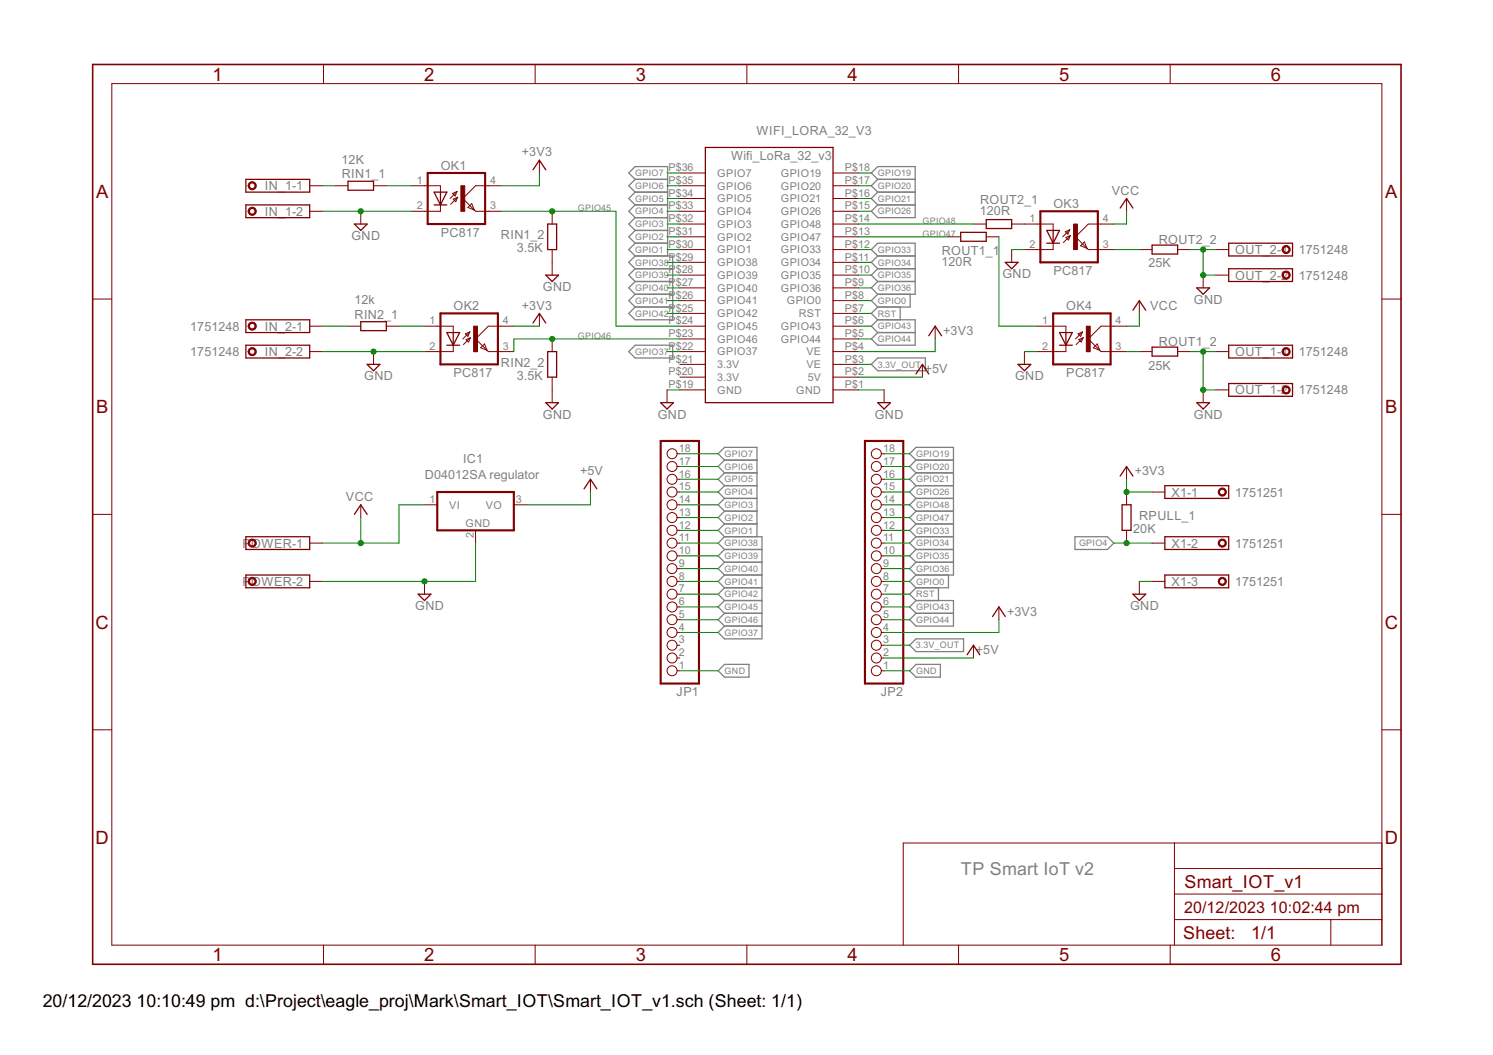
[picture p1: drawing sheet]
<svg xmlns="http://www.w3.org/2000/svg" width="297mm" height="210mm" viewBox="0 0 297 210" stroke-linecap="round" stroke-linejoin="round" font-family="sans-serif">
<g fill="none" stroke="#808080" stroke-width=".25">
<path d="M126.4 35.7l-1.3-1.3 1.3-1.3h6.4v17.8M126.4 35.7h6.4M126.4 35.7l-1.3 1.3 1.3 1.2M126.4 38.2h6.4M126.4 38.2l-1.3 1.3 1.3 1.3M174.6 35.7l-1.2-1.3 1.2-1.3h7.5v10.2h-7.5l-1.2-1.3 1.2-1.2M174.6 35.7h7.5M174.6 38.2h7.5M174.6 35.7l-1.2 1.3 1.2 1.2M174.6 38.2l-1.2 1.3 1.2 1.3M126.4 40.8h6.4M126.4 40.8l-1.3 1.2 1.3 1.3"/>
<path d="M126.4 43.3h6.4M126.4 43.3l-1.3 1.3 1.3 1.2M126.4 45.8h6.4M126.4 45.8l-1.3 1.3 1.3 1.3M126.4 48.4h6.4M126.4 48.4l-1.3 1.3 1.3 1.2M126.4 50.9h7.4v12.7h-7.4l-1.3-1.2 1.3-1.3M126.4 50.9l-1.3 1.3 1.3 1.3M126.4 53.5h7.4M126.4 53.5l-1.3 1.2 1.3 1.3M126.4 56h7.4M126.4 56l-1.3 1.3 1.3 1.2"/>
<path d="M126.4 58.5h7.4M126.4 58.5l-1.3 1.3 1.3 1.3M174.6 58.5l-1.2 1.3 1.2 1.3M174.6 40.8h7.5M174.6 50.9l-1.2-1.2 1.2-1.3h7.5v10.1h-7.5M174.6 50.9h7.5M174.6 53.5h7.5M174.6 56h7.5M174.6 50.9l-1.2 1.3 1.2 1.3M174.6 53.5l-1.2 1.2 1.2 1.3M174.6 56l-1.2 1.3 1.2 1.2M181.1 58.5v2.6h-6.5"/>
<path d="M125.1 70l1.3-1.3h7.4v2.5h-7.4zM126.4 61.1h7.4M173.4 72.5l1.2-1.3h9.5v2.6h-9.5zM174.6 61.1l-1.2 1.3 1.2 1.2M174.6 63.6l-1.2 1.3 1.2 1.3M174.6 63.6h7.5v5.1h-7.5l-1.2-1.3 1.2-1.2M174.6 66.2h7.5M179.1 61.1v2.5M144.1 99.2h6.5M144.1 91.5l-1.2-1.2 1.2-1.3h6.5v17.8M144.1 91.5h6.5M144.1 91.5l-1.2 1.3 1.2 1.3"/>
<path d="M144.1 94.1h6.5M144.1 94.1l-1.2 1.3 1.2 1.2M144.1 96.6h6.5M144.1 96.6l-1.2 1.3 1.2 1.3M144.1 99.2l-1.2 1.2 1.2 1.3M182.2 99.2l-1.2 1.2 1.2 1.3M182.2 99.2h7.5M182.2 91.5l-1.2-1.2 1.2-1.3h7.5v25.4h-7.5M182.2 91.5h7.5M182.2 94.1h7.5M182.2 96.6h7.5M182.2 91.5l-1.2 1.3 1.2 1.3"/>
<path d="M182.2 94.1l-1.2 1.3 1.2 1.2M182.2 96.6l-1.2 1.3 1.2 1.3M144.1 119.5l-1.2 1.3 1.2 1.2M144.1 119.5h7.5M144.1 106.8h7.5v20.3h-7.5l-1.2-1.3 1.2-1.2M144.1 101.7h6.5M144.1 104.2h6.5M144.1 109.3h7.5M144.1 101.7l-1.2 1.3 1.2 1.2M144.1 104.2l-1.2 1.3 1.2 1.3M144.1 106.8l-1.2 1.3 1.2 1.2M144.1 109.3l-1.2 1.3 1.2 1.3"/>
<path d="M144.1 111.9h7.5M144.1 111.9l-1.2 1.2 1.2 1.3M144.1 114.4h7.5M144.1 114.4l-1.2 1.3 1.2 1.2M144.1 116.9h7.5M144.1 116.9l-1.2 1.3 1.2 1.3M182.2 119.5h7.5v5.1h-7.5l-1.2-1.3 1.2-1.3M182.2 101.7h7.5M182.2 101.7l-1.2 1.3 1.2 1.2M182.2 104.2h7.5M182.2 109.3h7.5M182.2 106.8h7.5"/>
<path d="M182.2 111.9h7.5M182.2 104.2l-1.2 1.3 1.2 1.3M182.2 106.8l-1.2 1.3 1.2 1.2M182.2 109.3l-1.2 1.3 1.2 1.3M182.2 111.9l-1.2 1.2 1.2 1.3M182.2 114.4l-1.2 1.3 1.2 1.2M182.2 116.9l-1.2 1.3 1.2 1.3M182.2 119.5l-1.2 1.3 1.2 1.2M186.7 116.9v2.6M188.7 114.4v2.5h-6.5M213.9 106.8h6.4l1.3 1.3-1.3 1.2h-6.4zM142.9 133.5l1.2-1.3h4.9v2.5h-4.9z"/>
<path d="M144.1 122h7.5M144.1 122l-1.2 1.3 1.2 1.3M144.1 124.6h7.5M182.2 132.2h4.9v2.5h-4.9l-1.2-1.2zM182.2 122h7.5M182.2 127.1h9.5v2.5h-9.5l-1.2-1.2z"/>
</g>
<g fill="none" stroke="#800000" stroke-width=".2">
<path d="M22.2 16.6h252.7v171.4h-252.7zM64.4 12.8v3.8M106.5 12.8v3.8M148.6 12.8v3.8M190.7 12.8v3.8M232.8 12.8v3.8M61.6 37h2.6M66.7 37h2.5M74.3 37h2.6M81.9 37h5.7v1.2M90 38.5l.9-.4-.3 .9zM90.2 39.6l.9-.4-.4 .9z"/>
<path d="M90.9 38.1l-1.4 1.4M91.1 39.2l-1.4 1.4M99.7 37h-5.1l-2.5 2.5 2.5 2.5h5.1M107.3 31.9v2.5M135.3 37h5M135.3 39.5h5M135.3 34.4h5M165.7 37h5.1M165.7 39.5h5.1M165.7 34.4h5.1M224.1 39.5v2.5M18.4 59.5h3.8"/>
<path d="M61.6 42h2.6M71.8 42v2.6M87.6 40.8v1.2h-5.7M93.9 40.5l.5 1.3-1.3-.5zM109.9 42v2.6M109.9 49.7v5M135.3 42h5M135.3 59.8h5M135.3 57.3h5M135.3 54.7h5M135.3 52.2h5M135.3 49.7h5"/>
<path d="M135.3 47.1h5M135.3 44.6h5M165.7 42h5.1M165.7 59.8h5.1M165.7 57.3h5.1M165.7 54.7h5.1M165.7 52.2h5.1M165.7 49.7h5.1M165.7 47.1h5.1M165.7 44.6h5.1M188.6 47.1h2.5M193.7 44.6h2.5"/>
<path d="M196.2 47.1h2.5M201.3 44.6h8.2v1.2M201.3 49.7v2.5M209.5 48.4v1.3h-5.7M211.9 46.1l.9-.4-.4 .9zM212.1 47.2l.9-.3-.4 .9zM212.8 45.7l-1.4 1.4M213 46.9l-1.4 1.4M215.8 48.1l.5 1.3-1.3-.5zM221.6 44.6h-5.1l-2.5 2.5 2.5 2.6h5.1M226.7 49.7h2.5M226.7 59.8v2.6"/>
<path d="M234.3 49.7h2.5M239.4 54.7v2.6M241.9 54.7h2.6M241.9 49.7h2.6M274.9 59.5h3.8M61.6 64.9h2.6M61.6 70h2.6M69.2 64.9h2.6M74.3 70v2.5M76.9 64.9h2.5M84.5 64.9h5.7v1.3M90.2 68.7v1.3h-5.7"/>
<path d="M92.6 66.4l.9-.4-.4 .9zM92.7 67.6l.9-.4-.4 .9zM93.5 66l-1.4 1.4M93.6 67.2l-1.4 1.4M95.6 69.2l.8-.8 .5 1.3zM96.9 69.7l.3 .3h5M102.2 64.9h-5l-2.6 2.5 2.3 2.3M107.3 62.4v2.5M109.9 67.4v2.6M109.9 75v5.1M132.7 77.6v2.5M135.3 64.9h5"/>
<path d="M135.3 70h5M135.3 77.6h5M135.3 75h5M135.3 72.5h5M135.3 67.4h5M135.3 62.4h5M165.7 64.9h5.1M165.7 70h5.1M165.7 77.6h5.1M165.7 75h5.1M165.7 72.5h5.1M165.7 67.4h5.1"/>
<path d="M165.7 62.4h5.1M175.9 77.6v2.5M183.5 72.5v2.5M186.1 64.9v2.5M203.8 70v2.5M206.4 64.9h5.7v1.3M212.1 68.7v1.3h-5.7M214.5 66.4l.9-.4-.4 .9zM214.6 67.6l.9-.4-.4 .9zM215.4 66l-1.4 1.4M215.5 67.2l-1.4 1.4M217.5 69.2l.8-.8 .5 1.3z"/>
<path d="M218.8 69.7l.3 .3h5M224.1 64.9h-5l-2.6 2.5 2.3 2.3M226.7 70h2.5M234.3 70h2.5M239.4 77.6v2.5M241.9 70h2.6M241.9 77.6h2.6M117.5 95.4v2.5M134.7 97.9h.6M134.7 95.4h.6M134.7 92.8h.6M134.7 90.3h.6"/>
<path d="M175.3 97.9h.6M175.3 95.4h.6M175.3 92.8h.6M175.3 90.3h.6M224.1 92.8v2.6M224.1 97.9v2.5M229.2 97.9h2.6M18.4 102.3h3.8M61.6 108.1h2.6M61.6 115.7h2.6M71.8 100.4v2.6M84.5 100.4h2.5"/>
<path d="M84.5 115.7v2.5M94.6 105.5v2.6M102.2 100.4h2.6M134.7 100.4h.6M134.7 108.1h.6M134.7 115.7h.6M134.7 118.2h.6M134.7 113.1h.6M134.7 110.6h.6M134.7 105.5h.6M134.7 103h.6M175.3 100.4h.6"/>
<path d="M175.3 108.1h.6M175.3 115.7h.6M175.3 118.2h.6M175.3 113.1h.6M175.3 110.6h.6M175.3 105.5h.6M175.3 103h.6M224.1 105.5v2.6M226.7 115.7v2.5M229.2 108.1h2.6M229.2 115.7h2.6M274.9 102.3h3.8"/>
<path d="M134.7 133.5h.6M134.7 130.9h.6M134.7 128.4h.6M134.7 125.8h.6M134.7 123.3h.6M134.7 120.8h.6M175.3 133.5h.6M175.3 130.9h.6M175.3 128.4h.6M175.3 125.8h.6M175.3 123.3h.6M175.3 120.8h.6"/>
<path d="M193.7 128.4v2.5M198.7 120.8v2.5M18.4 145.2h3.8M274.9 145.2h3.8M233.7 167.7v20.3M233.7 177.9h41.2M233.7 172.8h41.2M274.9 167.7h-95.2v20.3M64.4 188v3.9M106.5 188v3.9M148.6 188v3.9M190.7 188v3.9"/>
<path d="M232.8 188v3.9M233.7 183h41.2M264.8 183v5"/>
<circle cx="133.7" cy="95.4" r=".99"/>
<circle cx="133.7" cy="90.3" r=".99"/>
<circle cx="133.7" cy="97.9" r=".99"/>
<circle cx="133.7" cy="92.8" r=".99"/>
<circle cx="174.3" cy="90.3" r=".99"/>
<circle cx="174.3" cy="95.4" r=".99"/>
<circle cx="174.3" cy="97.9" r=".99"/>
<circle cx="174.3" cy="92.8" r=".99"/>
<circle cx="133.7" cy="103" r=".99"/>
<circle cx="133.7" cy="100.4" r=".99"/>
<circle cx="133.7" cy="113.1" r=".99"/>
<circle cx="133.7" cy="118.2" r=".99"/>
<circle cx="133.7" cy="115.7" r=".99"/>
<circle cx="133.7" cy="110.6" r=".99"/>
<circle cx="133.7" cy="108.1" r=".99"/>
<circle cx="133.7" cy="105.5" r=".99"/>
<circle cx="174.3" cy="105.5" r=".99"/>
<circle cx="174.3" cy="110.6" r=".99"/>
<circle cx="174.3" cy="103" r=".99"/>
<circle cx="174.3" cy="118.2" r=".99"/>
<circle cx="174.3" cy="115.7" r=".99"/>
<circle cx="174.3" cy="113.1" r=".99"/>
<circle cx="174.3" cy="108.1" r=".99"/>
<circle cx="174.3" cy="100.4" r=".99"/>
<circle cx="133.7" cy="130.9" r=".99"/>
<circle cx="133.7" cy="120.8" r=".99"/>
<circle cx="133.7" cy="133.5" r=".99"/>
<circle cx="133.7" cy="128.4" r=".99"/>
<circle cx="133.7" cy="125.8" r=".99"/>
<circle cx="133.7" cy="123.3" r=".99"/>
<circle cx="174.3" cy="130.9" r=".99"/>
<circle cx="174.3" cy="128.4" r=".99"/>
<circle cx="174.3" cy="133.5" r=".99"/>
<circle cx="174.3" cy="125.8" r=".99"/>
<circle cx="174.3" cy="120.8" r=".99"/>
<circle cx="174.3" cy="123.3" r=".99"/>
</g>
<path d="M18.4 12.8h260.3v179.1h-260.3z" fill="none" stroke="#800000" stroke-width=".32"/>
<path d="M85.1 34.4h11.4v10.2h-11.4zM207 42h11.4v10.2h-11.4zM87.6 62.4h11.5v10.1h-11.5zM209.5 62.4h11.5v10.1h-11.5zM87 97.9h15.2v7.6h-15.2zM131.4 87.7h7.7v48.3h-7.7zM172.1 87.7h7.6v48.3h-7.6z" fill="none" stroke="#800000" stroke-width=".42"/>
<g fill="none" stroke="#800000" stroke-width=".25">
<path d="M48.9 35.7h12.7v2.5h-12.7zM69.2 36.1h5.1v1.7h-5.1zM86.4 38.2h2.5l-1.3 2.6zM87.6 38.2v2.6M106 33.8l1.3-1.9 1.3 1.9M140.3 29.3h25.4v50.8h-25.4zM48.9 40.8h12.7v2.5h-12.7zM70.5 44.6h2.5l-1.2 1.2zM86.4 40.8h2.5M108.6 54.7h2.5l-1.2 1.3zM109 44.6h1.7v5.1h-1.7zM191.1 46.2h5.1v1.8h-5.1z"/>
<path d="M196.2 43.7h5.1v1.8h-5.1zM200 52.2h2.5l-1.2 1.3zM208.3 48.4h2.5M208.3 45.8h2.5l-1.3 2.6zM209.5 45.8v2.6M222.9 41.4l1.2-1.9 1.3 1.9M229.2 48.8h5.1v1.7h-5.1zM238.1 57.3h2.5l-1.2 1.2zM244.5 48.4h12.7v2.5h-12.7zM244.5 53.5h12.7v2.5h-12.7zM48.9 68.7h12.7v2.5h-12.7zM48.9 63.6h12.7v2.6h-12.7z"/>
<path d="M71.8 64h5.1v1.8h-5.1zM73 72.5h2.6l-1.3 1.3zM88.9 66.2h2.5l-1.2 2.5zM88.9 68.7h2.5M90.2 66.2v2.5M106 64.3l1.3-1.9 1.3 1.9M109 70h1.7v5h-1.7zM182.2 74.4l1.3-1.9 1.3 1.9M184.8 66.8l1.3-1.9 1.2 1.9M202.5 72.5h2.6l-1.3 1.3zM210.8 68.7h2.5M210.8 66.2h2.5l-1.2 2.5z"/>
<path d="M212.1 66.2v2.5M225.4 61.7l1.3-1.9 1.2 1.9M229.2 69.1h5.1v1.7h-5.1zM244.5 68.7h12.7v2.5h-12.7zM244.5 76.3h12.7v2.5h-12.7zM108.6 80.1h2.5l-1.2 1.3zM116.2 97.3l1.3-1.9 1.2 1.9M131.4 80.1h2.6l-1.3 1.3zM174.6 80.1h2.6l-1.3 1.3zM222.9 94.7l1.2-1.9 1.3 1.9M231.8 96.6h12.7v2.6h-12.7zM238.1 80.1h2.5l-1.2 1.3z"/>
<path d="M48.9 106.8h12.7v2.5h-12.7zM48.9 114.4h12.7v2.5h-12.7zM70.5 102.3l1.3-1.9 1.2 1.9M83.2 118.2h2.5l-1.2 1.3zM223.2 100.4h1.8v5.1h-1.8zM225.4 118.2h2.5l-1.2 1.3zM231.8 106.8h12.7v2.5h-12.7zM231.8 114.4h12.7v2.5h-12.7zM192.4 130.3l1.3-1.9 1.2 1.9M197.5 122.7l1.2-1.9 1.3 1.9"/>
</g>
<g fill="#800000" stroke="#800000" stroke-width=".2">
<path d="M91.7 37h.8v5h-.8z"/>
<path d="M94.2 64.9h.8v5.1h-.8z"/>
<path d="M213.6 44.6h.8v5.1h-.8z"/>
<path d="M216.1 64.9h.8v5.1h-.8z"/>
</g>
<g fill="#800000" stroke="#800000" stroke-width=".2">
<path d="M49.6 107.5a.82 .82 0 0 1 1.3 .1 .82 .82 0 0 1-.5 1.2 .82 .82 0 0 1-1-.7h.2a.55 .55 0 0 1 .8-.6 .55 .55 0 0 1 .2 .9 .55 .55 0 0 1-.9-.2l-.1-.1h-.2z" fill-rule="evenodd"/>
<path d="M49.6 115.1a.82 .82 0 0 1 1.3 .1 .82 .82 0 0 1-.5 1.3 .82 .82 0 0 1-1-.8h.2a.55 .55 0 0 1 .8-.6 .55 .55 0 0 1 .2 .9 .55 .55 0 0 1-.9-.1l-.1-.2h-.2z" fill-rule="evenodd"/>
<path d="M49.6 36.4a.82 .82 0 0 1 1.3 .1 .82 .82 0 0 1-.5 1.2 .82 .82 0 0 1-1-.7h.2a.55 .55 0 0 1 .8-.6 .55 .55 0 0 1 .2 .9 .55 .55 0 0 1-.9-.2l-.1-.1h-.2z" fill-rule="evenodd"/>
<path d="M49.6 41.5a.82 .82 0 0 1 1.3 .1 .82 .82 0 0 1-.5 1.2 .82 .82 0 0 1-1-.8h.2a.55 .55 0 0 1 .8-.5 .55 .55 0 0 1 .2 .9 .55 .55 0 0 1-.9-.2l-.1-.2h-.2z" fill-rule="evenodd"/>
<path d="M49.6 64.4a.82 .82 0 0 1 1.3 0 .82 .82 0 0 1-.5 1.3 .82 .82 0 0 1-1-.8h.2a.55 .55 0 0 1 .8-.5 .55 .55 0 0 1 .2 .9 .55 .55 0 0 1-.9-.2l-.1-.2h-.2z" fill-rule="evenodd"/>
<path d="M49.6 69.4a.82 .82 0 0 1 1.3 .1 .82 .82 0 0 1-.5 1.3 .82 .82 0 0 1-1-.8h.2a.55 .55 0 0 1 .8-.6 .55 .55 0 0 1 .2 .9 .55 .55 0 0 1-.9-.2l-.1-.1h-.2z" fill-rule="evenodd"/>
<path d="M255.3 69.4a.81 .81 0 0 1 1.3 .1 .81 .81 0 0 1-.5 1.2 .81 .81 0 0 1-1-.7h.2a.56 .56 0 0 1 .9-.5 .56 .56 0 0 1 .1 .9 .56 .56 0 0 1-.9-.3l-.1-.1h-.2z" fill-rule="evenodd"/>
<path d="M255.3 77.1a.81 .81 0 0 1 1.3 .1 .81 .81 0 0 1-.5 1.2 .81 .81 0 0 1-1-.8h.2a.56 .56 0 0 1 .9-.5 .56 .56 0 0 1 .1 .9 .56 .56 0 0 1-.9-.2l-.1-.2h-.2z" fill-rule="evenodd"/>
<path d="M255.3 49.1a.81 .81 0 0 1 1.3 .1 .81 .81 0 0 1-.5 1.2 .81 .81 0 0 1-1-.7h.2a.56 .56 0 0 1 .9-.5 .56 .56 0 0 1 .1 .9 .56 .56 0 0 1-.9-.3l-.1-.1h-.2z" fill-rule="evenodd"/>
<path d="M255.3 54.2a.81 .81 0 0 1 1.3 .1 .81 .81 0 0 1-.5 1.2 .81 .81 0 0 1-1-.8h.2a.56 .56 0 0 1 .9-.4 .56 .56 0 0 1 .1 .9 .56 .56 0 0 1-.9-.3l-.1-.2h-.2z" fill-rule="evenodd"/>
<path d="M242.6 97.4a.81 .81 0 0 1 1.3 .1 .81 .81 0 0 1-.5 1.2 .81 .81 0 0 1-1-.8h.2a.56 .56 0 0 1 .9-.5 .56 .56 0 0 1 .1 1 .56 .56 0 0 1-.9-.3l-.1-.2h-.2z" fill-rule="evenodd"/>
<path d="M242.6 107.5a.81 .81 0 0 1 1.3 .1 .81 .81 0 0 1-.5 1.2 .81 .81 0 0 1-1-.7h.2a.56 .56 0 0 1 .9-.5 .56 .56 0 0 1 .1 .9 .56 .56 0 0 1-.9-.3l-.1-.1h-.2z" fill-rule="evenodd"/>
<path d="M242.6 115.1a.81 .81 0 0 1 1.3 .1 .81 .81 0 0 1-.5 1.2 .81 .81 0 0 1-1-.7h.2a.56 .56 0 0 1 .9-.5 .56 .56 0 0 1 .1 .9 .56 .56 0 0 1-.9-.2l-.1-.2h-.2z" fill-rule="evenodd"/>
</g>
<g fill="none" stroke="#008000" stroke-width=".2">
<path d="M64.2 37h2.5M76.9 37h5M107.3 34.4v2.6h-7.6M132.7 37h2.6M132.7 34.4h2.6M132.7 39.5h2.6M170.8 37h2.6M170.8 34.4h2.6M170.8 39.5h2.6M64.2 42h17.7M99.7 42h22.9v22.9h12.7M132.7 42h2.6"/>
<path d="M132.7 49.7h2.6M132.7 54.7h2.6M132.7 44.6h2.6M132.7 47.1h2.6M132.7 52.2h2.6M132.7 57.3h2.6M132.7 59.8h2.6M170.8 42h2.6M170.8 49.7h2.6M170.8 54.7h2.6M170.8 44.6h22.9M170.8 47.1h17.8"/>
<path d="M170.8 52.2h2.6M170.8 57.3h2.6M170.8 59.8h2.6M198.7 47.1v17.8h7.7M201.3 49.7h2.5M221.6 49.7h5.1M224.1 42v2.6h-2.5M236.8 49.7h5.1M239.4 49.7v5h2.5M64.2 70h20.3M64.2 64.9h5M79.4 64.9h5.1"/>
<path d="M102.2 64.9h5.1M132.7 77.6h2.6M132.7 70h2.6M132.7 62.4h2.6M135.3 67.4h-33.1v2.6M170.8 77.6h5.1M170.8 75h12.7M170.8 64.9h2.6M170.8 67.4h2.6M170.8 62.4h2.6M170.8 72.5h2.6M186.1 67.4v2.6h-15.3"/>
<path d="M203.8 70h2.6M224.1 70h2.6M226.7 62.4v2.5h-2.6M236.8 70h5.1M239.4 70v7.6h2.5M117.5 97.9v2.5h-12.7M135.3 97.9h7.6M135.3 90.3h7.6M135.3 92.8h7.6M135.3 95.4h7.6M175.9 97.9h5.1M175.9 90.3h5.1"/>
<path d="M175.9 92.8h5.1M175.9 95.4h5.1M224.1 95.4v2.5h5.1M71.8 103v5.1M84.5 100.4h-5.1v7.7h-15.2M94.6 108.1v7.6h-30.4M135.3 115.7h7.6M135.3 100.4h7.6M135.3 103h7.6M135.3 108.1h7.6M135.3 105.5h7.6M135.3 110.6h7.6"/>
<path d="M135.3 113.1h7.6M135.3 118.2h7.6M175.9 115.7h5.1M175.9 100.4h5.1M175.9 103h5.1M175.9 108.1h5.1M175.9 105.5h5.1M175.9 110.6h5.1M175.9 113.1h5.1M175.9 118.2h5.1M221.6 108.1h7.6M226.7 115.7h2.5"/>
<path d="M135.3 133.5h7.6M135.3 125.8h7.6M135.3 120.8h7.6M135.3 123.3h7.6M175.9 133.5h5.1M175.9 130.9h17.8M175.9 120.8h5.1M175.9 123.3h5.1M175.9 128.4h5.1M198.7 123.3v2.5h-22.8"/>
</g>
<g fill="#008000" stroke="#008000" stroke-width=".2">
<circle cx="84.5" cy="115.7" r=".51"/>
<circle cx="71.8" cy="42" r=".51"/>
<circle cx="74.3" cy="70" r=".51"/>
<circle cx="239.4" cy="54.7" r=".51"/>
<circle cx="239.4" cy="49.7" r=".51"/>
<circle cx="239.4" cy="77.6" r=".51"/>
<circle cx="239.4" cy="70" r=".51"/>
<circle cx="224.1" cy="97.9" r=".51"/>
<circle cx="109.9" cy="42" r=".51"/>
<circle cx="109.9" cy="67.4" r=".51"/>
<circle cx="71.8" cy="108.1" r=".51"/>
<circle cx="224.1" cy="108.1" r=".51"/>
</g>
<g font-size="4.1" fill="#800000">
<text x="42.3" y="16">1</text>
<text x="84.4" y="16">2</text>
<text x="126.5" y="16">3</text>
<text x="168.6" y="16">4</text>
<text x="210.7" y="16">5</text>
<text x="252.9" y="16">6</text>
<text x="19.1" y="39.4">A</text>
<text x="275.6" y="39.4">A</text>
<text x="19.1" y="82.2">B</text>
<text x="275.6" y="82.2">B</text>
<text x="19" y="125.1">C</text>
<text x="275.5" y="125.1">C</text>
<text x="19" y="167.9">D</text>
<text x="275.5" y="167.9">D</text>
<text x="42.3" y="191.2">1</text>
<text x="84.4" y="191.2">2</text>
<text x="126.5" y="191.2">3</text>
<text x="168.6" y="191.2">4</text>
<text x="210.7" y="191.2">5</text>
<text x="252.9" y="191.2">6</text>
</g>
<text font-size="4" fill="#808080" x="191.2" y="174.1">TP Smart IoT v2</text>
<g font-size="4" fill="#800000">
<text x="235.6" y="176.6">Smart_IOT_v1</text>
<text x="235.4" y="186.9">Sheet:</text>
<text x="248.9" y="186.8">1/1</text>
</g>
<g font-size="4">
<text x="8.5" y="200.4">20/12/2023</text>
<text x="27.2" y="200.4">10:10:49 pm d:\Project\eagle_proj\Mark\Smart_IOT\Smart_IOT_v1.sch (Sheet: 1/1)</text>
</g>
<g font-size="3.6" fill="#800000">
<text x="235.6" y="181.7">20/12/2023</text>
<text x="252.6" y="181.7">10:02:44 pm</text>
</g>
<g font-size="2.8" fill="#808080">
<text x="150.5" y="26.8">WIFI_LORA_32_V3</text>
<text x="68" y="32.6">12K</text>
<text x="68" y="35.5">RIN1_1</text>
<text x="87.7" y="33.8">OK1</text>
<text x="103.8" y="31.1">+3V3</text>
<text x="145.5" y="31.9">Wifi_LoRa_32_v3</text>
<text x="52.7" y="37.8">IN_1-1</text>
<text x="195" y="40.5">ROUT2_1</text>
<text x="209.6" y="41.4">OK3</text>
<text x="221.2" y="38.7">VCC</text>
<text x="52.7" y="42.9">IN_1-2</text>
<text x="69.9" y="47.7">GND</text>
<text x="87.7" y="47.1">PC817</text>
<text x="99.7" y="47.6">RIN1_2</text>
<text x="194.9" y="42.8">120R</text>
<text x="102.8" y="50.2">3.5K</text>
<text x="187.3" y="53">120R</text>
<text x="187.4" y="50.7">ROUT1_1</text>
<text x="228.5" y="53.2">25K</text>
<text x="230.5" y="48.6">ROUT2_2</text>
<text x="245.8" y="50.5">OUT_2-1</text>
<text x="258.4" y="50.5">1751248</text>
<text x="108" y="57.9">GND</text>
<text x="199.4" y="55.4">GND</text>
<text x="209.6" y="54.7">PC817</text>
<text x="245.8" y="55.6">OUT_2-2</text>
<text x="258.4" y="55.6">1751248</text>
<text x="37.9" y="65.8">1751248</text>
<text x="52.7" y="65.8">IN_2-1</text>
<text x="70.5" y="60.6">12k</text>
<text x="70.5" y="63.4">RIN2_1</text>
<text x="90.2" y="61.7">OK2</text>
<text x="103.8" y="61.6">+3V3</text>
<text x="212.1" y="61.7">OK4</text>
<text x="228.8" y="61.6">VCC</text>
<text x="237.5" y="60.4">GND</text>
<text x="37.9" y="70.9">1751248</text>
<text x="52.7" y="70.9">IN_2-2</text>
<text x="187.7" y="66.7">+3V3</text>
<text x="230.5" y="68.9">ROUT1_2</text>
<text x="245.8" y="70.9">OUT_1-1</text>
<text x="258.4" y="70.9">1751248</text>
<text x="72.4" y="75.7">GND</text>
<text x="90.2" y="75">PC817</text>
<text x="99.7" y="73">RIN2_2</text>
<text x="102.8" y="75.6">3.5K</text>
<text x="184" y="74.3">+5V</text>
<text x="202" y="75.7">GND</text>
<text x="212.1" y="75">PC817</text>
<text x="228.5" y="73.5">25K</text>
<text x="108" y="83.3">GND</text>
<text x="130.9" y="83.3">GND</text>
<text x="174" y="83.3">GND</text>
<text x="237.5" y="83.3">GND</text>
<text x="245.8" y="78.5">OUT_1-2</text>
<text x="258.4" y="78.5">1751248</text>
<text x="84.5" y="95.4">D04012SA regulator</text>
<text x="92.1" y="92.2">IC1</text>
<text x="115.4" y="94.6">+5V</text>
<text x="225.7" y="94.6">+3V3</text>
<text x="68.8" y="99.7">VCC</text>
<text x="233.1" y="98.8">X1-1</text>
<text x="245.7" y="98.8">1751251</text>
<text x="225.4" y="106">20K</text>
<text x="226.6" y="103.5">RPULL_1</text>
<text x="48.2" y="108.9">POWER-1</text>
<text x="233.1" y="108.9">X1-2</text>
<text x="245.7" y="108.9">1751251</text>
<text x="48.2" y="116.6">POWER-2</text>
<text x="233.1" y="116.6">X1-3</text>
<text x="245.7" y="116.6">1751251</text>
<text x="82.6" y="121.4">GND</text>
<text x="200.4" y="122.5">+3V3</text>
<text x="224.8" y="121.4">GND</text>
<text x="194.1" y="130.1">+5V</text>
<text x="134.6" y="138.4">JP1</text>
<text x="175.3" y="138.4">JP2</text>
</g>
<g font-size="2.4" fill="#808080">
<text x="133" y="34.1">P$36</text>
<text x="142.7" y="35.2">GPIO7</text>
<text x="155.4" y="35.2">GPIO19</text>
<text x="168.1" y="34.1">P$18</text>
<text x="82.9" y="36.6">1</text>
<text x="82.9" y="41.7">2</text>
<text x="97.5" y="41.7">3</text>
<text x="97.5" y="36.6">4</text>
<text x="133" y="41.7">P$33</text>
<text x="133" y="39.1">P$34</text>
<text x="133" y="36.6">P$35</text>
<text x="142.7" y="40.3">GPIO5</text>
<text x="142.7" y="37.7">GPIO6</text>
<text x="155.4" y="40.3">GPIO21</text>
<text x="155.4" y="37.7">GPIO20</text>
<text x="168.1" y="41.7">P$15</text>
<text x="168.1" y="39.1">P$16</text>
<text x="168.1" y="36.6">P$17</text>
<text x="133" y="46.8">P$31</text>
<text x="133" y="44.2">P$32</text>
<text x="142.7" y="47.9">GPIO2</text>
<text x="142.7" y="45.3">GPIO3</text>
<text x="142.7" y="42.8">GPIO4</text>
<text x="155.4" y="47.9">GPIO47</text>
<text x="155.4" y="45.3">GPIO48</text>
<text x="155.4" y="42.8">GPIO26</text>
<text x="168.1" y="46.8">P$13</text>
<text x="168.1" y="44.2">P$14</text>
<text x="204.8" y="44.2">1</text>
<text x="219.4" y="44.2">4</text>
<text x="133" y="51.8">P</text>
<text x="133" y="49.3">P$30</text>
<text x="134.4" y="51.8">$29</text>
<text x="142.7" y="53">GPIO38</text>
<text x="142.7" y="50.4">GPIO1</text>
<text x="155.4" y="53">GPIO34</text>
<text x="155.4" y="50.4">GPIO33</text>
<text x="168.1" y="51.8">P$11</text>
<text x="168.1" y="49.3">P$12</text>
<text x="204.8" y="49.3">2</text>
<text x="219.4" y="49.3">3</text>
<text x="133" y="59.5">P</text>
<text x="133" y="56.9">P</text>
<text x="133" y="54.4">P</text>
<text x="134.4" y="59.5">$26</text>
<text x="134.4" y="56.9">$27</text>
<text x="134.4" y="54.4">$28</text>
<text x="142.7" y="58">GPIO40</text>
<text x="142.7" y="55.5">GPIO39</text>
<text x="155.4" y="58">GPIO36</text>
<text x="155.4" y="55.5">GPIO35</text>
<text x="168.1" y="59.5">P$8</text>
<text x="168.1" y="56.9">P$9</text>
<text x="168.1" y="54.4">P$10</text>
<text x="85.5" y="64.5">1</text>
<text x="100.1" y="64.5">4</text>
<text x="133" y="64.5">P$24</text>
<text x="133" y="62">P</text>
<text x="134.4" y="62">$25</text>
<text x="142.7" y="65.6">GPIO45</text>
<text x="142.7" y="63.1">GPIO42</text>
<text x="142.7" y="60.6">GPIO41</text>
<text x="155.4" y="65.6">GPIO43</text>
<text x="156.6" y="60.6">GPIO0</text>
<text x="158.9" y="63.1">RST</text>
<text x="168.1" y="64.5">P$6</text>
<text x="168.1" y="62">P$7</text>
<text x="207.4" y="64.5">1</text>
<text x="222" y="64.5">4</text>
<text x="85.5" y="69.6">2</text>
<text x="100.1" y="69.6">3</text>
<text x="133" y="69.6">P</text>
<text x="133" y="67.1">P$23</text>
<text x="134.4" y="69.6">$22</text>
<text x="142.7" y="70.7">GPIO37</text>
<text x="142.7" y="68.2">GPIO46</text>
<text x="155.4" y="68.2">GPIO44</text>
<text x="160.4" y="70.7">VE</text>
<text x="168.1" y="69.6">P$4</text>
<text x="168.1" y="67.1">P$5</text>
<text x="207.4" y="69.6">2</text>
<text x="222" y="69.6">3</text>
<text x="133" y="77.2">P$19</text>
<text x="133" y="74.7">P$20</text>
<text x="133" y="72.1">P$21</text>
<text x="142.7" y="75.8">3.3V</text>
<text x="142.7" y="73.3">3.3V</text>
<text x="160.4" y="73.3">VE</text>
<text x="160.7" y="75.8">5V</text>
<text x="168.1" y="77.2">P$1</text>
<text x="168.1" y="74.7">P$2</text>
<text x="168.1" y="72.1">P$3</text>
<text x="142.7" y="78.3">GND</text>
<text x="158.4" y="78.3">GND</text>
<text x="135.1" y="89.9">18</text>
<text x="175.7" y="89.9">18</text>
<text x="135.1" y="95">16</text>
<text x="135.1" y="92.5">17</text>
<text x="175.7" y="95">16</text>
<text x="175.7" y="92.5">17</text>
<text x="85.5" y="100.1">1</text>
<text x="89.4" y="101.2">VI</text>
<text x="96.7" y="101.2">VO</text>
<text x="102.6" y="100.1">3</text>
<text x="135.1" y="100.1">14</text>
<text x="135.1" y="97.5">15</text>
<text x="175.7" y="100.1">14</text>
<text x="175.7" y="97.5">15</text>
<text x="92.6" y="104.8">GND</text>
<text x="94.3" y="107.1" transform="rotate(-90 94.3 107.1)">2</text>
<text x="135.1" y="107.7">11</text>
<text x="135.1" y="105.2">12</text>
<text x="135.1" y="102.6">13</text>
<text x="175.7" y="107.7">11</text>
<text x="175.7" y="105.2">12</text>
<text x="175.7" y="102.6">13</text>
<text x="135.1" y="112.8">9</text>
<text x="135.1" y="110.2">10</text>
<text x="175.7" y="112.8">9</text>
<text x="175.7" y="110.2">10</text>
<text x="135.1" y="117.9">7</text>
<text x="135.1" y="115.3">8</text>
<text x="175.7" y="117.9">7</text>
<text x="175.7" y="115.3">8</text>
<text x="135.1" y="125.5">4</text>
<text x="135.1" y="122.9">5</text>
<text x="135.1" y="120.4">6</text>
<text x="175.7" y="125.5">4</text>
<text x="175.7" y="122.9">5</text>
<text x="175.7" y="120.4">6</text>
<text x="135.1" y="130.6">2</text>
<text x="135.1" y="128">3</text>
<text x="175.7" y="130.6">2</text>
<text x="175.7" y="128">3</text>
<text x="135.1" y="133.1">1</text>
<text x="175.7" y="133.1">1</text>
</g>
<g font-size="2" fill="#808080">
<text x="126.4" y="35">GPIO7</text>
<text x="174.6" y="35">GPIO19</text>
<text x="126.4" y="37.6">GPIO6</text>
<text x="126.4" y="40.1">GPIO5</text>
<text x="174.6" y="37.6">GPIO20</text>
<text x="174.6" y="40.1">GPIO21</text>
<text x="115" y="42">GPIO45</text>
<text x="126.4" y="42.7">GPIO4</text>
<text x="126.4" y="45.2">GPIO3</text>
<text x="126.4" y="47.7">GPIO2</text>
<text x="174.6" y="42.7">GPIO26</text>
<text x="183.5" y="44.6">GPIO48</text>
<text x="183.5" y="47.1">GPIO47</text>
<text x="126.4" y="50.3">GPIO1</text>
<text x="126.4" y="52.8">GPIO38</text>
<text x="174.6" y="50.3">GPIO33</text>
<text x="174.6" y="52.8">GPIO34</text>
<text x="126.4" y="55.4">GPIO39</text>
<text x="126.4" y="57.9">GPIO40</text>
<text x="174.6" y="55.4">GPIO35</text>
<text x="174.6" y="57.9">GPIO36</text>
<text x="126.4" y="60.4">GPIO41</text>
<text x="126.4" y="63">GPIO42</text>
<text x="174.6" y="60.4">GPIO0</text>
<text x="174.6" y="63">RST</text>
<text x="174.6" y="65.5">GPIO43</text>
<text x="115" y="67.4">GPIO46</text>
<text x="126.4" y="70.6">GPIO37</text>
<text x="174.6" y="68.1">GPIO44</text>
<text x="174.6" y="73.1">3.3V_OUT</text>
<text x="144.2" y="90.9">GPIO7</text>
<text x="144.2" y="93.5">GPIO6</text>
<text x="144.2" y="96">GPIO5</text>
<text x="182.3" y="90.9">GPIO19</text>
<text x="182.3" y="93.5">GPIO20</text>
<text x="182.3" y="96">GPIO21</text>
<text x="144.2" y="98.5">GPIO4</text>
<text x="144.2" y="101.1">GPIO3</text>
<text x="182.3" y="101.1">GPIO48</text>
<text x="182.3" y="98.5">GPIO26</text>
<text x="144.2" y="103.6">GPIO2</text>
<text x="144.2" y="106.2">GPIO1</text>
<text x="182.3" y="103.6">GPIO47</text>
<text x="182.3" y="106.2">GPIO33</text>
<text x="144.2" y="108.7">GPIO38</text>
<text x="144.2" y="111.2">GPIO39</text>
<text x="144.2" y="113.8">GPIO40</text>
<text x="182.3" y="108.7">GPIO34</text>
<text x="182.3" y="111.2">GPIO35</text>
<text x="182.3" y="113.8">GPIO36</text>
<text x="214.7" y="108.7">GPIO4</text>
<text x="144.2" y="116.3">GPIO41</text>
<text x="144.2" y="118.8">GPIO42</text>
<text x="182.3" y="116.3">GPIO0</text>
<text x="182.3" y="118.8">RST</text>
<text x="144.2" y="121.4">GPIO45</text>
<text x="144.2" y="123.9">GPIO46</text>
<text x="182.3" y="121.4">GPIO43</text>
<text x="182.3" y="123.9">GPIO44</text>
<text x="144.2" y="126.5">GPIO37</text>
<text x="182.2" y="129">3.3V_OUT</text>
<text x="144.2" y="134.1">GND</text>
<text x="182.3" y="134.1">GND</text>
</g>
</svg>
